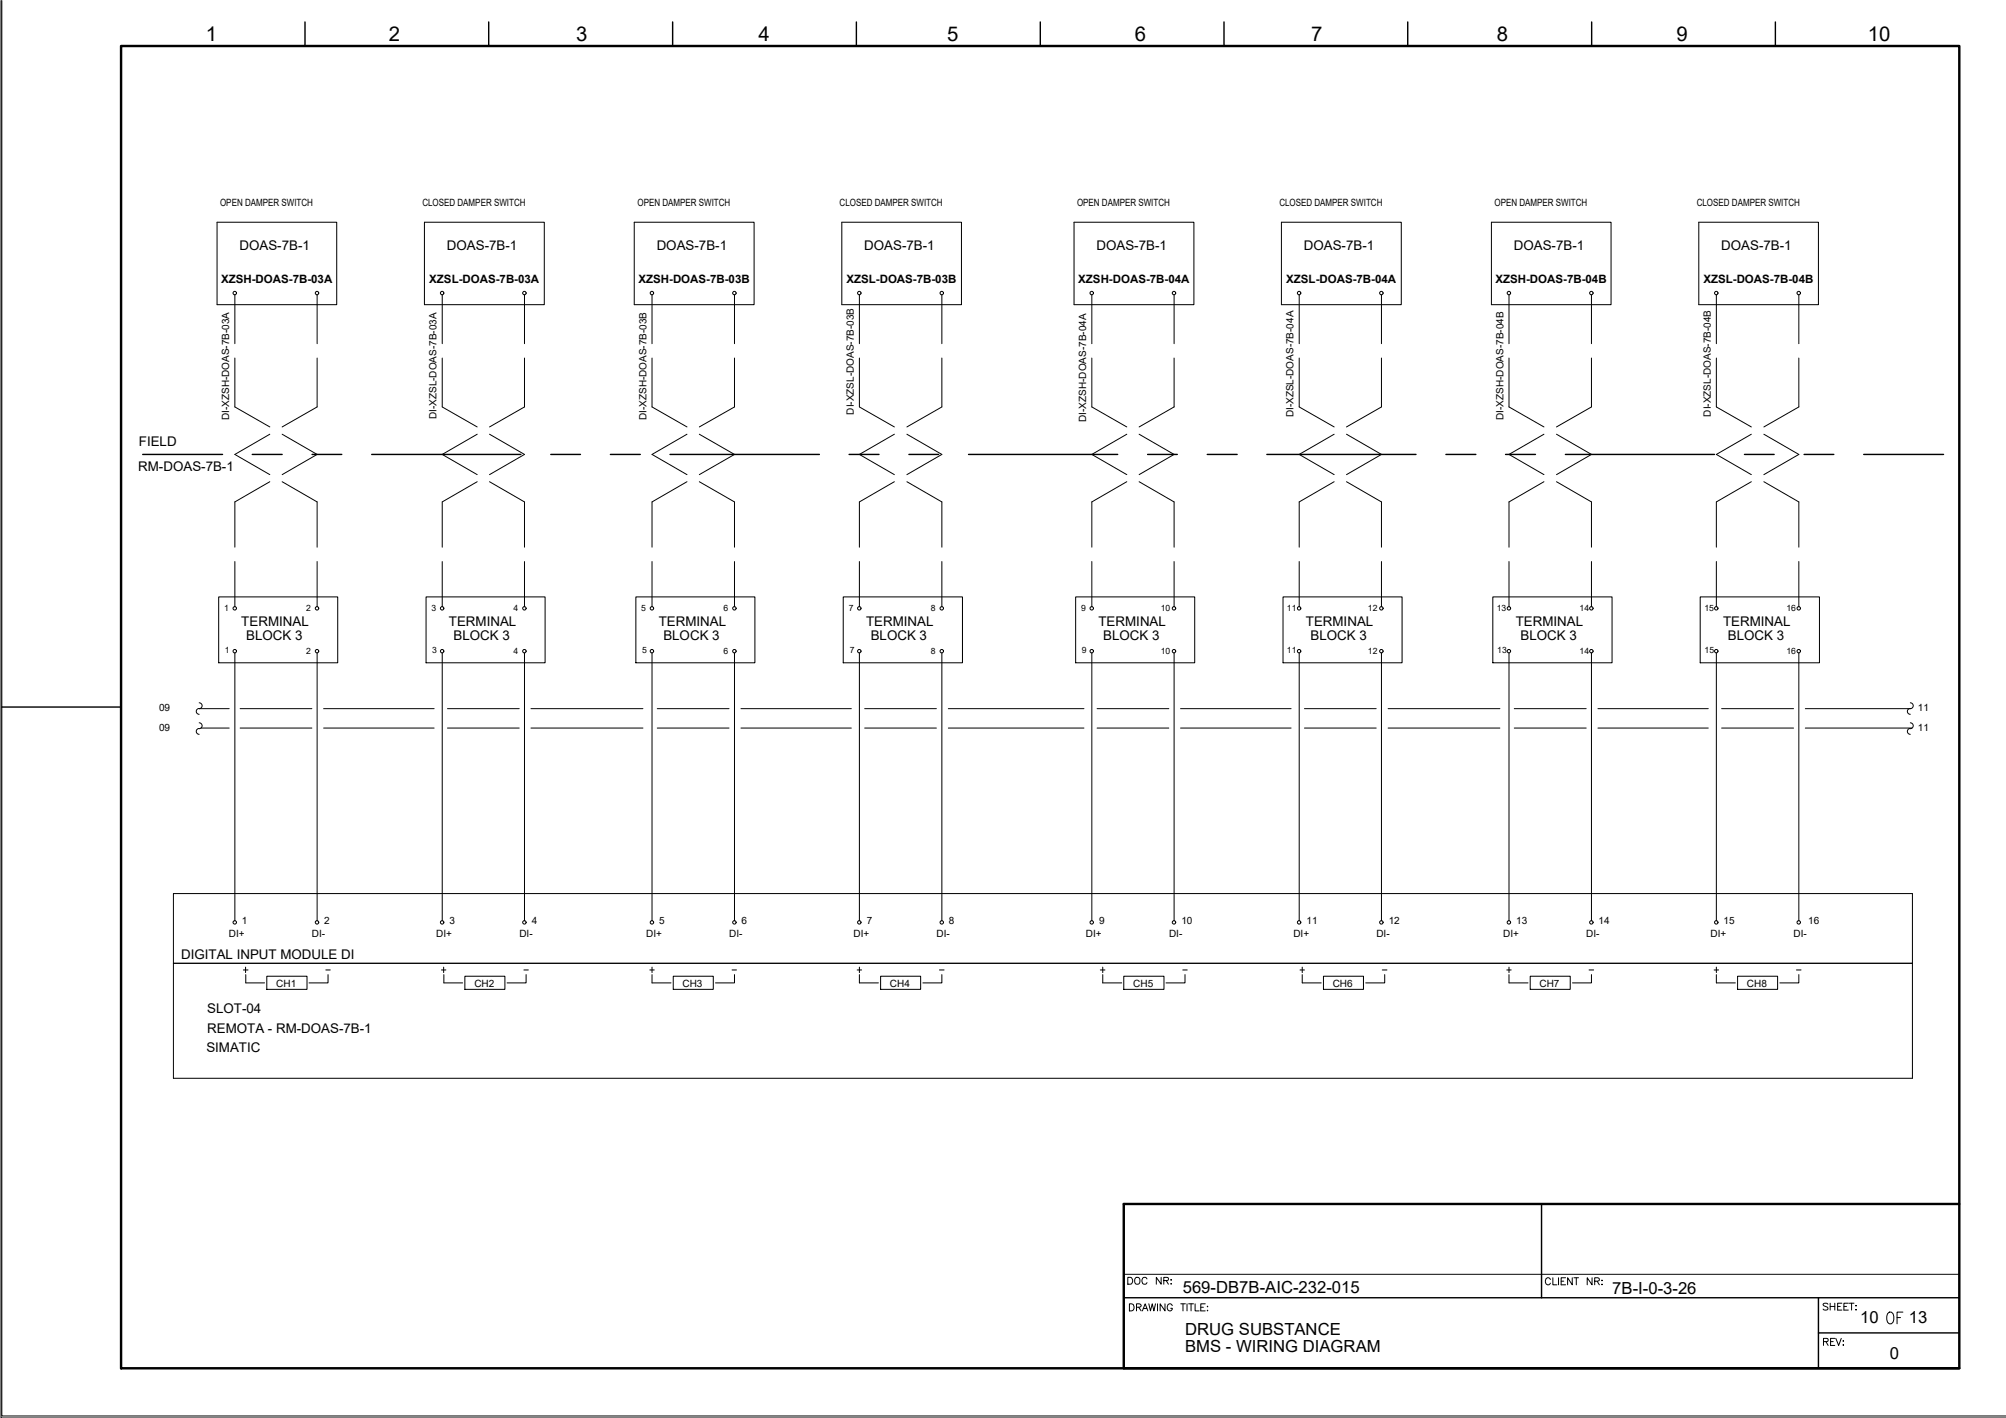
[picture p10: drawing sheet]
<svg xmlns="http://www.w3.org/2000/svg" width="420mm" height="297mm" viewBox="0 0 420 297" stroke-linecap="round" stroke-linejoin="round" font-family="sans-serif">
<!-- layer: G-TTLB-TTLB -->
<path d="M25.4 9.6h385v277h-385z" fill="none" stroke="#000" stroke-width=".51"/>
<!-- layer: G-TTLB-OTLN -->
<path d="M.4 .1v296.5h419.8" fill="none" stroke="#000" stroke-width=".21"/>
<!-- layer: G-TTLB-INDX -->
<path d="M63.9 4.6v5M102.4 4.6v5M140.9 4.6v5M179.4 4.6v5M217.9 4.6v5M256.4 4.6v5M294.9 4.6v5M333.4 4.6v5M371.9 4.6v5M.4 148.1h25" fill="none" stroke="#000" stroke-width=".3"/>
<!-- layer: LGSP IA4$0$LG_PLOT -->
<path d="M235.4 286.6h175" fill="none" stroke="#000" stroke-width=".51"/>
<!-- layer: LG_PLOT -->
<g fill="none" stroke="#000" stroke-width=".21">
<path d="M236.6 273.1a.79 .79 0 0 1 .9 .4 .79 .79 0 0 1-.3 1l-.6 .1zM238 273.8h.8l.2-.4-.4-.3h-.6v1.5M238.5 273.8l.5 .8M239.3 274.6l.6-1.5 .5 1.5M239.5 274.1h.7M240.6 273.1l.4 1.5 .3-1.5 .4 1.5 .3-1.5M242.4 273.1v1.5M244 273.1v1.5l-1-1.5v1.5M245.5 273.5a.54 .54 0 0 0-.6-.4 .54 .54 0 0 0-.4 .6 .6 .6 0 0 0 .2 .8 .6 .6 0 0 0 .8-.2v-.2h-.3M247.3 273.1h1M247.8 273.1v1.5M248.6 273.1v1.5"/>
<path d="M249 273.1h1M249.5 273.1v1.5M250.3 273.1v1.5h.9M251.5 273.8h.6M252.4 273.1h-.9v1.5h.9M252.9 274.5h.1zM252.9 273.6v.2zM324.7 268a.54 .54 0 0 0-.6-.3 .54 .54 0 0 0-.4 .6 .6 .6 0 0 0 .2 .7 .6 .6 0 0 0 .8-.2M325.2 267.7v1.4h.9M326.4 267.7v1.4M327 268.4h.5M327.9 267.7h-.9v1.4h.9"/>
<path d="M329.3 267.7v1.4l-1-1.4v1.4M329.6 267.7h1M330.2 267.7v1.4M333.5 267.7v1.4l-1.1-1.4v1.4M334 268.4l.9-.1v-.5l-.3-.1h-.6v1.4M334.5 268.4l.5 .7M335.5 269.1h.1zM335.5 268.2v.1zM382.9 273.2l-.4-.2h-.5l-.2 .2 .2 .3 .8 .4 .1 .3-.2 .2h-.7l-.2-.2M383.3 273v1.4M383.3 273.7h1M384.3 273v1.4"/>
<path d="M384.9 273.7h.5M385.8 273h-.9v1.4h.9M386.2 273.7h.6M387.1 273h-.9v1.4h.9M387.4 273h.9M387.8 273v1.4M388.7 273.5h.1zM388.7 274.4h.1zM381.9 281h.9l.1-.5-1-.1v1.4M382.4 281l.5 .8M383.4 281h.6M384.3 280.4h-.9v1.4h.9"/>
<path d="M384.5 280.4l.6 1.4 .6-1.4M386 280.9h.2zM386 281.8h.2z"/>
</g>
<!-- layer: LGSP IA4$0$LG_PLOT -->
<path d="M322.9 252.2v19.7M235.4 271.9h175M380.9 279.2h29.5M380.9 271.9v14.7" fill="none" stroke="#000" stroke-width=".3"/>
<!-- layer: LG_PLOT -->
<path d="M410.4 252.2h-175v34.4" fill="none" stroke="#000" stroke-width=".51"/>
<!-- layer: LGSP IA4$0$LG_PLOT -->
<path d="M235.4 266.9h175" fill="none" stroke="#000" stroke-width=".21"/>
<!-- layer: I_LIMIT_LINE -->
<g fill="none" stroke="#000" stroke-width=".3">
<path d="M29.9 95.2h16.7M52.8 95.2h6.3M65.4 95.2h6.2M77.9 95.2h31.2M115.4 95.2h6.2M127.8 95.2h6.3M140.3 95.2h31.3M177.8 95.2h6.3M190.4 95.2h6.2M202.9 95.2h31.2M240.4 95.2h6.2M252.9 95.2h6.2"/>
<path d="M265.3 95.2h31.3M302.9 95.2h6.2M315.3 95.2h6.3M327.9 95.2h31.2M365.4 95.2h6.2M377.9 95.2h6.2M390.4 95.2h16.7"/>
</g>
<!-- layer: 0 -->
<g fill="none" stroke="#000" stroke-width=".21">
<path d="M.2 .1v296.9h420M41.7 148.4h6.3M42.1 152.5h5.9M50.3 148.4h15M50.3 152.5h15M67.8 148.4h23.1M67.8 152.5h23.1M93.7 148.4h15.1M93.7 152.5h15.1M111.2 148.4h23.5M111.2 152.5h23.5M137.7 148.4h15"/>
<path d="M137.7 152.5h15M155.2 148.4h23.1M155.2 152.5h23.1M181.1 148.4h15M181.1 152.5h15M198.6 148.4h28.4M198.6 152.5h28.4M229.8 148.4h15M229.8 152.5h15M247.3 148.4h23.1M247.3 152.5h23.1M273.2 148.4h15"/>
<path d="M273.2 152.5h15M290.7 148.4h23.5M290.7 152.5h23.5M317.2 148.4h15M317.2 152.5h15M334.7 148.4h23.1M334.7 152.5h23.1M360.6 148.4h15.1M360.6 152.5h15.1M378.1 148.4h22M378.1 152.5h22.3M400.6 187.2v38.7"/>
</g>
<!-- layer: I_DATA -->
<g fill="none" stroke="#000" stroke-width=".21">
<path d="M45.5 46.6h25v17.2h-25zM88.9 46.6h25.1v17.2h-25.1zM132.8 46.6h25.1v17.2h-25.1zM176.3 46.6h25.1v17.2h-25.1zM225 46.6h25.1v17.2h-25.1zM268.4 46.6h25.1v17.2h-25.1zM312.4 46.6h25v17.2h-25zM355.8 46.6h25.1v17.2h-25.1zM45.8 125h24.9v13.8h-24.9zM89.2 125h25v13.8h-25zM133.2 125h24.9v13.8h-24.9zM176.6 125h25v13.8h-25z"/>
<path d="M225.3 125h24.9v13.8h-24.9zM268.7 125h25v13.8h-25zM312.7 125h25v13.8h-25zM356.1 125h25v13.8h-25zM400.6 187.2h-364.3v38.7h364.3M36.3 201.8h364.3M51.5 205.9h3.9M55.9 204.5h8.4v2.7h-8.4zM68.7 204.2v1.7h-4M92.5 203.2h.9M92.9 202.6v1.1M93 204.2v1.7h3.9"/>
<path d="M97.4 204.5h8.3v2.7h-8.3zM110.2 204.2v1.7h-4M136.6 205.9h3.9M141 204.5h8.4v2.7h-8.4zM153.8 204.2v1.7h-3.9M179.5 203.2h1M180 204.2v1.7h4M180 202.6v1.1M184.4 204.5h8.4v2.7h-8.4zM197.3 204.2v1.7h-4M230.5 203.2h.9M231 202.6v1.1"/>
<path d="M231 204.2v1.7h4M235.4 204.5h8.4v2.7h-8.4zM248.2 204.2v1.7h-4M272.8 205.9h3.9M277.2 204.5h8.4v2.7h-8.4zM290 204.2v1.7h-4M316.1 205.9h3.9M320.5 204.5h8.4v2.7h-8.4zM333.3 204.2v1.7h-3.9M359.5 205.9h4M363.9 204.5h8.4v2.7h-8.4zM376.8 204.2v1.7h-4"/>
<circle cx="49.2" cy="61.4" r=".36"/>
<circle cx="66.4" cy="61.4" r=".36"/>
<circle cx="92.6" cy="61.4" r=".36"/>
<circle cx="109.8" cy="61.4" r=".36"/>
<circle cx="136.5" cy="61.4" r=".36"/>
<circle cx="153.8" cy="61.4" r=".36"/>
<circle cx="180" cy="61.4" r=".36"/>
<circle cx="197.3" cy="61.4" r=".36"/>
<circle cx="228.7" cy="61.4" r=".36"/>
<circle cx="245.9" cy="61.4" r=".36"/>
<circle cx="272.1" cy="61.4" r=".36"/>
<circle cx="289.3" cy="61.4" r=".36"/>
<circle cx="316" cy="61.4" r=".36"/>
<circle cx="333.3" cy="61.4" r=".36"/>
<circle cx="359.5" cy="61.4" r=".36"/>
<circle cx="376.7" cy="61.4" r=".36"/>
<circle cx="49.2" cy="136.4" r=".36"/>
<circle cx="49.2" cy="127.4" r=".36"/>
<circle cx="66.4" cy="136.4" r=".36"/>
<circle cx="66.4" cy="127.4" r=".36"/>
<circle cx="92.6" cy="127.4" r=".36"/>
<circle cx="92.6" cy="136.4" r=".36"/>
<circle cx="109.8" cy="136.4" r=".36"/>
<circle cx="109.8" cy="127.4" r=".36"/>
<circle cx="136.5" cy="136.4" r=".36"/>
<circle cx="136.5" cy="127.4" r=".36"/>
<circle cx="153.8" cy="136.4" r=".36"/>
<circle cx="153.8" cy="127.4" r=".36"/>
<circle cx="180" cy="136.4" r=".36"/>
<circle cx="180" cy="127.4" r=".36"/>
<circle cx="197.3" cy="127.4" r=".36"/>
<circle cx="197.3" cy="136.4" r=".36"/>
<circle cx="228.7" cy="136.4" r=".36"/>
<circle cx="228.7" cy="127.4" r=".36"/>
<circle cx="245.9" cy="136.4" r=".36"/>
<circle cx="245.9" cy="127.4" r=".36"/>
<circle cx="272.1" cy="136.4" r=".36"/>
<circle cx="272.1" cy="127.4" r=".36"/>
<circle cx="289.3" cy="136.4" r=".36"/>
<circle cx="289.3" cy="127.4" r=".36"/>
<circle cx="316" cy="136.4" r=".36"/>
<circle cx="316" cy="127.4" r=".36"/>
<circle cx="333.3" cy="127.4" r=".36"/>
<circle cx="333.3" cy="136.4" r=".36"/>
<circle cx="359.5" cy="136.4" r=".36"/>
<circle cx="359.5" cy="127.4" r=".36"/>
<circle cx="376.7" cy="127.4" r=".36"/>
<circle cx="376.7" cy="136.4" r=".36"/>
<circle cx="49.2" cy="193.2" r=".36"/>
<circle cx="66.4" cy="193.2" r=".36"/>
<circle cx="92.6" cy="193.2" r=".36"/>
<circle cx="109.8" cy="193.2" r=".36"/>
<circle cx="136.5" cy="193.2" r=".36"/>
<circle cx="153.8" cy="193.2" r=".36"/>
<circle cx="180" cy="193.2" r=".36"/>
<circle cx="197.3" cy="193.2" r=".36"/>
<circle cx="228.7" cy="193.2" r=".36"/>
<circle cx="245.9" cy="193.2" r=".36"/>
<circle cx="272.1" cy="193.2" r=".36"/>
<circle cx="289.3" cy="193.2" r=".36"/>
<circle cx="316" cy="193.2" r=".36"/>
<circle cx="333.3" cy="193.2" r=".36"/>
<circle cx="359.5" cy="193.2" r=".36"/>
<circle cx="376.7" cy="193.2" r=".36"/>
</g>
<!-- layer: I_TABS -->
<g fill="none" stroke="#000" stroke-width=".21">
<path d="M49.2 61.8v10.2M49.2 75v10.2l7.3 4.2M66.4 61.8v10.2M66.4 75v10.2l-7.3 4.2M92.6 61.8v10.2M92.6 75v10.2l7.3 4.2M109.9 61.8v10.2M109.9 75v10.2l-7.4 4.2M136.6 61.8v10.2M136.6 75v10.2l7.3 4.2M153.8 61.8v10.2M153.8 75v10.2l-7.3 4.2"/>
<path d="M180 61.8v10.2M180 75v10.2l7.3 4.2M197.3 61.8v10.2M197.3 75v10.2l-7.4 4.2M228.7 61.8v10.2M228.7 75v10.2l7.3 4.2M245.9 61.8v10.2M245.9 75v10.2l-7.3 4.2M272.1 61.8v10.2M272.1 75v10.2l7.3 4.2M289.3 61.8v10.2M289.3 75v10.2l-7.3 4.2"/>
<path d="M316.1 61.8v10.2M316.1 75v10.2l7.3 4.2M333.3 61.8v10.2M333.3 75v10.2l-7.3 4.2M359.5 61.8v10.2M359.5 75v10.2l7.3 4.2M376.8 61.8v10.2M376.8 75v10.2l-7.4 4.2M56.5 91l-7.3 4.2 7.3 4.2M59.1 91l7.3 4.2-7.3 4.2M99.9 91l-7.3 4.2 7.3 4.2M102.5 91l7.4 4.2-7.4 4.2"/>
<path d="M143.9 91l-7.3 4.2 7.3 4.2M146.5 91l7.3 4.2-7.3 4.2M187.3 91l-7.3 4.2 7.3 4.2M189.9 91l7.4 4.2-7.4 4.2M236 91l-7.3 4.2 7.3 4.2M238.6 91l7.3 4.2-7.3 4.2M279.4 91l-7.3 4.2 7.3 4.2M282 91l7.3 4.2-7.3 4.2M323.4 91l-7.3 4.2 7.3 4.2M326 91l7.3 4.2-7.3 4.2M366.8 91l-7.3 4.2 7.3 4.2M369.4 91l7.4 4.2-7.4 4.2"/>
<path d="M49.2 117.6v9.5M56.5 100.9l-7.3 4.2v9.5M59.1 100.9l7.3 4.2v9.5M66.4 117.6v9.5M92.6 117.6v9.5M99.9 100.9l-7.3 4.2v9.5M102.5 100.9l7.4 4.2v9.5M109.9 117.6v9.5M136.6 117.6v9.5M143.9 100.9l-7.3 4.2v9.5M146.5 100.9l7.3 4.2v9.5M153.8 117.6v9.5"/>
<path d="M180 117.6v9.5M187.3 100.9l-7.3 4.2v9.5M189.9 100.9l7.4 4.2v9.5M197.3 117.6v9.5M228.7 117.6v9.5M236 100.9l-7.3 4.2v9.5M238.6 100.9l7.3 4.2v9.5M245.9 117.6v9.5M272.1 117.6v9.5M279.4 100.9l-7.3 4.2v9.5M282 100.9l7.3 4.2v9.5M289.3 117.6v9.5"/>
<path d="M316.1 117.6v9.5M323.4 100.9l-7.3 4.2v9.5M326 100.9l7.3 4.2v9.5M333.3 117.6v9.5M359.5 117.6v9.5M366.8 100.9l-7.3 4.2v9.5M369.4 100.9l7.4 4.2v9.5M376.8 117.6v9.5M49.2 136.8v56.1M66.4 136.8v56.1M92.6 136.8v56.1M109.9 136.8v56.1"/>
<path d="M136.6 136.8v56.1M153.8 136.8v56.1M180 136.8v56.1M197.3 136.8v56.1M228.7 136.8v56.1M245.9 136.8v56.1M272.1 136.8v56.1M289.3 136.8v56.1M316.1 136.8v56.1M333.3 136.8v56.1M359.5 136.8v56.1M376.8 136.8v56.1"/>
<path d="M41.7 147.2a.61 .61 0 0 1 .6 .6 .61 .61 0 0 1-.6 .6M41.7 148.4a.61 .61 0 0 0-.6 .6 .61 .61 0 0 0 .6 .6M41.7 151.4a.61 .61 0 0 1 .6 .6 .61 .61 0 0 1-.6 .6M41.7 152.6a.61 .61 0 0 0-.6 .6 .61 .61 0 0 0 .6 .6M400.1 147.2a.61 .61 0 0 1 .6 .6 .61 .61 0 0 1-.6 .6M400.1 148.4a.61 .61 0 0 0-.6 .6 .61 .61 0 0 0 .6 .6M400.1 151.4a.61 .61 0 0 1 .6 .6 .61 .61 0 0 1-.6 .6M400.1 152.6a.61 .61 0 0 0-.6 .6 .61 .61 0 0 0 .6 .6"/>
</g>
<text font-size="5.7" x="394.4" y="278.7">OF</text>
<text font-size="4.4" x="235.3" y="270.2">DOC NR:</text>
<g font-size="4.3">
<text x="43.1" y="8.6">1</text>
<text x="81.4" y="8.6">2</text>
<text x="120.6" y="8.6">3</text>
<text x="158.9" y="8.6">4</text>
<text x="198.4" y="8.6">5</text>
<text x="237.7" y="8.6">6</text>
<text x="274.6" y="8.6">7</text>
<text x="313.5" y="8.6">8</text>
<text x="351.2" y="8.6">9</text>
<text x="391.2" y="8.6">10</text>
</g>
<g font-size="4">
<text x="50.1" y="205">+</text>
<text x="135.1" y="205">+</text>
<text x="271.3" y="205">+</text>
<text x="314.7" y="205">+</text>
<text x="358.1" y="205">+</text>
</g>
<g font-size="3.5">
<text x="247.7" y="270.8">569-DB7B-AIC-232-015</text>
<text x="337.7" y="271">7B-I-0-3-26</text>
<text x="248.2" y="279.7">DRUG SUBSTANCE</text>
<text x="389.6" y="277.2">10</text>
<text x="399.8" y="277.2">13</text>
<text x="248.2" y="283.2">BMS - WIRING DIAGRAM</text>
<text x="395.8" y="284.6">0</text>
</g>
<g font-size="2.8">
<text x="50.2" y="52.4">DOAS-7B-1</text>
<text x="93.6" y="52.4">DOAS-7B-1</text>
<text x="137.5" y="52.4">DOAS-7B-1</text>
<text x="181" y="52.4">DOAS-7B-1</text>
<text x="229.7" y="52.4">DOAS-7B-1</text>
<text x="273.1" y="52.4">DOAS-7B-1</text>
<text x="317.1" y="52.4">DOAS-7B-1</text>
<text x="360.5" y="52.4">DOAS-7B-1</text>
<text x="29.1" y="93.5">FIELD</text>
<text x="29" y="98.6">RM-DOAS-7B-1</text>
<text x="50.5" y="131.2">TERMINAL</text>
<text x="94" y="131.2">TERMINAL</text>
<text x="138" y="131.2">TERMINAL</text>
<text x="181.4" y="131.2">TERMINAL</text>
<text x="230.1" y="131.2">TERMINAL</text>
<text x="273.5" y="131.2">TERMINAL</text>
<text x="317.5" y="131.2">TERMINAL</text>
<text x="360.9" y="131.2">TERMINAL</text>
<text x="51.6" y="134.1">BLOCK 3</text>
<text x="95" y="134.1">BLOCK 3</text>
<text x="138.9" y="134.1">BLOCK 3</text>
<text x="182.4" y="134.1">BLOCK 3</text>
<text x="231.1" y="134.1">BLOCK 3</text>
<text x="274.5" y="134.1">BLOCK 3</text>
<text x="318.5" y="134.1">BLOCK 3</text>
<text x="361.9" y="134.1">BLOCK 3</text>
<text x="37.9" y="200.9">DIGITAL INPUT MODULE DI</text>
<text x="43.4" y="212.3">SLOT-04</text>
<text x="43.2" y="220.3">SIMATIC</text>
<text x="43.4" y="216.4">REMOTA - RM-DOAS-7B-1</text>
</g>
<g font-size="2.6">
<text x="67.4" y="204.3">-</text>
<text x="109" y="204.3">-</text>
<text x="152.4" y="204.3">-</text>
<text x="195.8" y="204.3">-</text>
<text x="246.9" y="204.3">-</text>
<text x="288.6" y="204.3">-</text>
<text x="332" y="204.3">-</text>
<text x="375.4" y="204.3">-</text>
</g>
<g font-size="2.4">
<text x="46.3" y="59.3">XZSH-DOAS-7B-03A</text>
<text x="89.9" y="59.3">XZSL-DOAS-7B-03A</text>
<text x="133.7" y="59.3">XZSH-DOAS-7B-03B</text>
<text x="177.3" y="59.3">XZSL-DOAS-7B-03B</text>
<text x="225.8" y="59.3">XZSH-DOAS-7B-04A</text>
<text x="269.4" y="59.3">XZSL-DOAS-7B-04A</text>
<text x="313.2" y="59.3">XZSH-DOAS-7B-04B</text>
<text x="356.8" y="59.3">XZSL-DOAS-7B-04B</text>
</g>
<g font-size="2.1">
<text x="46.1" y="43.2">OPEN DAMPER SWITCH</text>
<text x="88.5" y="43.2">CLOSED DAMPER SWITCH</text>
<text x="133.5" y="43.2">OPEN DAMPER SWITCH</text>
<text x="175.9" y="43.2">CLOSED DAMPER SWITCH</text>
<text x="225.6" y="43.2">OPEN DAMPER SWITCH</text>
<text x="268" y="43.2">CLOSED DAMPER SWITCH</text>
<text x="313" y="43.2">OPEN DAMPER SWITCH</text>
<text x="355.4" y="43.2">CLOSED DAMPER SWITCH</text>
<text x="48" y="88" transform="rotate(-90 48 88)">DI-XZSH-DOAS-7B-03A</text>
<text x="91.4" y="87.8" transform="rotate(-90 91.4 87.8)">DI-XZSL-DOAS-7B-03A</text>
<text x="135.4" y="88" transform="rotate(-90 135.4 88)">DI-XZSH-DOAS-7B-03B</text>
<text x="178.9" y="86.9" transform="rotate(-90 178.9 86.9)">DI-XZSL-DOAS-7B-03B</text>
<text x="227.5" y="88.4" transform="rotate(-90 227.5 88.4)">DI-XZSH-DOAS-7B-04A</text>
<text x="270.9" y="87.4" transform="rotate(-90 270.9 87.4)">DI-XZSL-DOAS-7B-04A</text>
<text x="314.9" y="88" transform="rotate(-90 314.9 88)">DI-XZSH-DOAS-7B-04B</text>
<text x="358.4" y="87.3" transform="rotate(-90 358.4 87.3)">DI-XZSL-DOAS-7B-04B</text>
<text x="33.3" y="149">09</text>
<text x="401.7" y="149">11</text>
<text x="33.3" y="153.1">09</text>
<text x="401.7" y="153.1">11</text>
<text x="47.9" y="196.2">DI+</text>
<text x="50.7" y="193.7">1</text>
<text x="65.3" y="196.2">DI-</text>
<text x="67.9" y="193.7">2</text>
<text x="91.4" y="196.2">DI+</text>
<text x="94.1" y="193.7">3</text>
<text x="108.8" y="196.2">DI-</text>
<text x="111.4" y="193.7">4</text>
<text x="135.3" y="196.2">DI+</text>
<text x="138.1" y="193.7">5</text>
<text x="152.7" y="196.2">DI-</text>
<text x="155.3" y="193.7">6</text>
<text x="178.8" y="196.2">DI+</text>
<text x="181.5" y="193.7">7</text>
<text x="196.2" y="196.2">DI-</text>
<text x="198.8" y="193.7">8</text>
<text x="227.5" y="196.2">DI+</text>
<text x="230.2" y="193.7">9</text>
<text x="244.9" y="196.2">DI-</text>
<text x="247.4" y="193.7">10</text>
<text x="270.9" y="196.2">DI+</text>
<text x="273.6" y="193.7">11</text>
<text x="288.3" y="196.2">DI-</text>
<text x="290.9" y="193.7">12</text>
<text x="314.8" y="196.2">DI+</text>
<text x="317.6" y="193.7">13</text>
<text x="332.2" y="196.2">DI-</text>
<text x="334.8" y="193.7">14</text>
<text x="358.3" y="196.2">DI+</text>
<text x="361" y="193.7">15</text>
<text x="375.7" y="196.2">DI-</text>
<text x="378.8" y="193.7">16</text>
<text x="57.9" y="206.7">CH1</text>
<text x="99.4" y="206.7">CH2</text>
<text x="143" y="206.7">CH3</text>
<text x="186.4" y="206.7">CH4</text>
<text x="237.4" y="206.7">CH5</text>
<text x="279.1" y="206.7">CH6</text>
<text x="322.5" y="206.7">CH7</text>
<text x="365.9" y="206.7">CH8</text>
</g>
<g font-size="1.8">
<text x="46.9" y="128">1</text>
<text x="64.1" y="128">2</text>
<text x="90.4" y="128">3</text>
<text x="107.6" y="128">4</text>
<text x="134.3" y="128">5</text>
<text x="151.5" y="128">6</text>
<text x="177.8" y="128">7</text>
<text x="194.9" y="128">8</text>
<text x="226.4" y="128">9</text>
<text x="243.1" y="128">10</text>
<text x="269.5" y="128">11</text>
<text x="286.5" y="128">12</text>
<text x="313.5" y="128">13</text>
<text x="330.8" y="128">14</text>
<text x="357" y="128">15</text>
<text x="374.2" y="128">16</text>
<text x="47.1" y="136.9">1</text>
<text x="64.1" y="136.9">2</text>
<text x="90.6" y="136.9">3</text>
<text x="107.6" y="136.9">4</text>
<text x="134.5" y="136.9">5</text>
<text x="151.5" y="136.9">6</text>
<text x="178" y="136.9">7</text>
<text x="194.9" y="136.9">8</text>
<text x="226.6" y="136.9">9</text>
<text x="243.1" y="136.9">10</text>
<text x="269.5" y="136.9">11</text>
<text x="286.5" y="136.9">12</text>
<text x="313.6" y="136.9">13</text>
<text x="330.8" y="136.9">14</text>
<text x="357" y="136.9">15</text>
<text x="374.2" y="136.9">16</text>
</g>
</svg>
